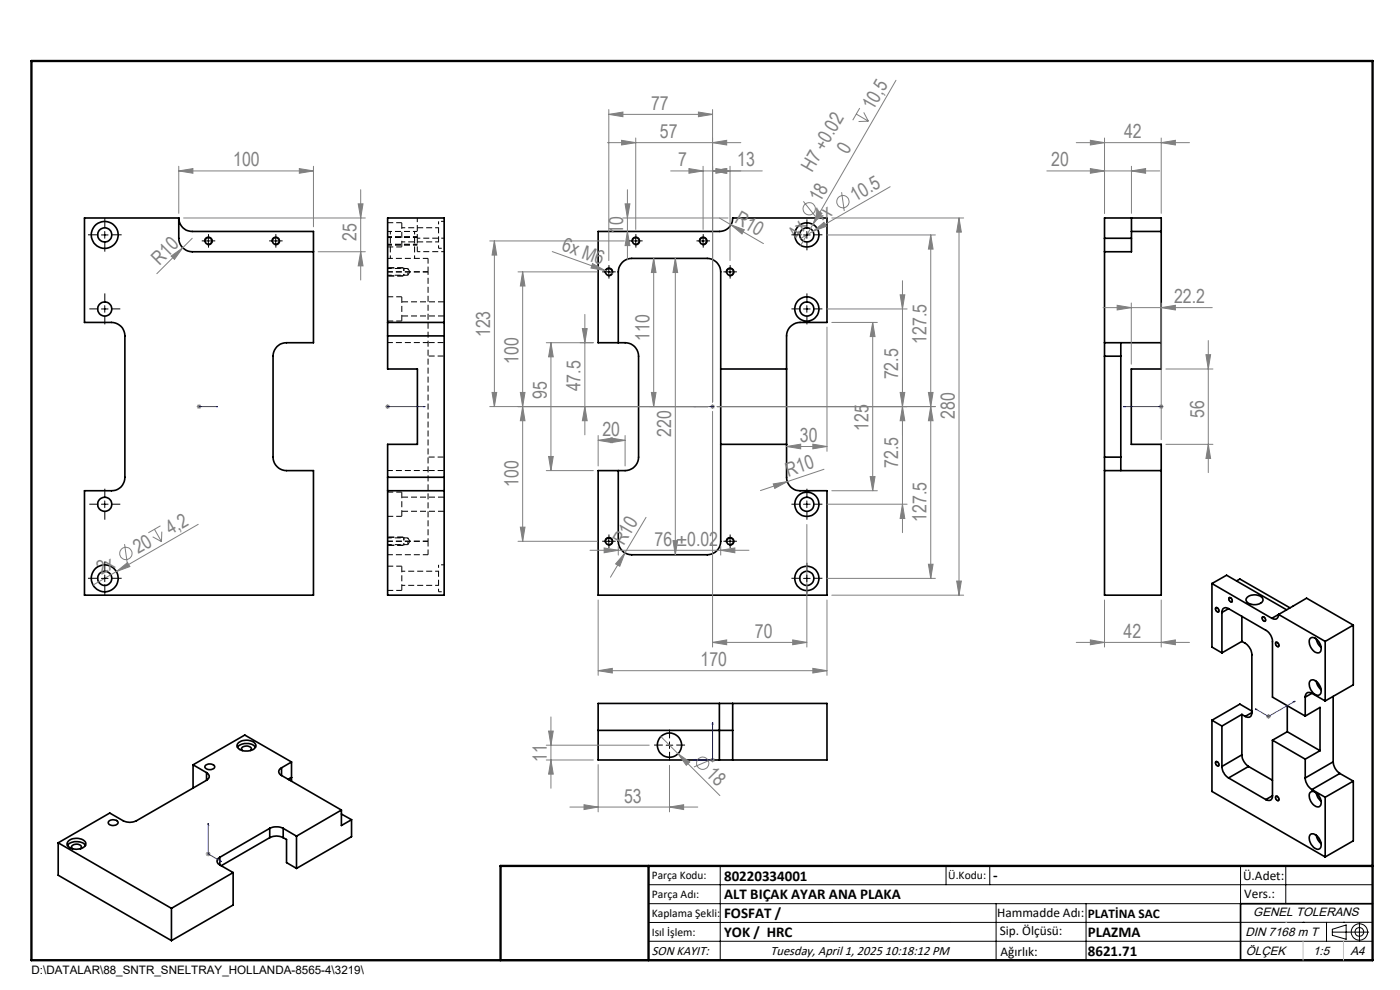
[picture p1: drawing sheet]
<svg xmlns="http://www.w3.org/2000/svg" width="297mm" height="210mm" viewBox="0 0 297 210" stroke-linecap="round" stroke-linejoin="round" font-family="sans-serif">
<g fill="none" stroke="#000" stroke-width=".35">
<path d="M17.9 46.2h20a2.83 2.83 0 0 0 2.9 2.9h25.7v23.6h-5.7a2.83 2.83 0 0 0-2.9 2.9v21.4a2.89 2.89 0 0 0 2.9 2.8h5.7v26.5h-48.6v-22.2h5.7a2.77 2.77 0 0 0 2.9-2.9v-29.9a2.83 2.83 0 0 0-2.9-2.9h-5.7zM37.9 46.2v4.3a2.89 2.89 0 0 0 2.9 2.9h25.7M126.9 49.1h25.7a2.77 2.77 0 0 0 2.8-2.9h20v22.2h-5.7a2.89 2.89 0 0 0-2.8 2.9v29.9a2.83 2.83 0 0 0 2.8 2.9h5.7v22.2h-48.5v-26.5h5.7a2.89 2.89 0 0 0 2.9-2.8v-21.4a2.83 2.83 0 0 0-2.9-2.9h-5.7zM234.3 50.5v2.9M234.3 53.4v19.3M234.3 50.5h5.7M240 46.2v2.9M240 49.1v4.3h-5.7M240 49.1h6.3M246.3 49.1v-2.9h-12v4.3M246.3 49.1v29.2h-6.3v16h6.3v32h-12v-26.5M82.2 68.4v2.9"/>
<path d="M82.2 68.4h12M82.2 68.4v-22.2h12v22.2M82.2 71.3v7h6.3v16h-6.3v6.9M82.2 71.3h12M94.2 68.4v2.9M94.2 71.3v29.9M131.2 72.7v-15a2.89 2.89 0 0 1 2.8-2.9h16a2.89 2.89 0 0 1 2.9 2.9v57.1a2.89 2.89 0 0 1-2.9 2.9h-16a2.89 2.89 0 0 1-2.8-2.9v-15M152.9 78.3h14M234.3 72.7v2.9M234.3 72.7h12M234.3 75.6v21.4M234.3 75.6h3.5"/>
<path d="M237.8 72.7v2.9M237.8 75.6v21.4M152.9 94.3h14M234.3 97v2.8M234.3 99.8h12M234.3 97h3.5M237.8 97v2.8M82.2 101.2v2.9M82.2 104.1v22.2h12v-22.2M82.2 104.1h12M82.2 101.2h12M94.2 101.2v2.9"/>
<path d="M257.1 123.8l12.7 7.4M257.1 123.8v13.5l2.1 1.2M257.1 123.8l3.1-1.8 12.7 7.4M258 128.9a.5 .5 0 0 1 .5 .3 .5 .5 0 0 1-.2 .6 .68 .68 0 0 1-.3-.9zM259.2 129.9v8.6M260.6 129.1l7.9 4.6a2.85 2.85 0 0 1 1.4 2.4v11.8l7 4M260.6 129.1a.86 .86 0 0 0-1-.1 .86 .86 0 0 0-.4 .9M260.6 129.1l-1.4 .8M260.8 126.8a.48 .48 0 0 1 .5 .3 .48 .48 0 0 1-.1 .6 .63 .63 0 0 1-.4-.9zM262.3 123.2l.7-.4 10.6 6.1M263.5 136.1a3.2 3.2 0 0 1 2.1 2.8v12.3M263.5 130.7v5.4"/>
<path d="M263.5 136.1l-4.3 2.4M264.6 126.7a2.36 2.36 0 0 1 3.3 .3 1.24 1.24 0 0 1-1.5 1.3 1.72 1.72 0 0 1-2.1-1.1zM267.8 130.9a.47 .47 0 0 1 .6 .3 .47 .47 0 0 1-.2 .6 .63 .63 0 0 1-.4-.9zM270.7 136.3a.48 .48 0 0 1 .5 .2 .48 .48 0 0 1-.1 .7 .64 .64 0 0 1-.4-.9zM271.3 130.3a.88 .88 0 0 1-.5 1 .88 .88 0 0 1-1-.1M271.3 130.3l9.8 5.8M271.3 130.3l5.9-3.4 9.9 5.7M271.3 130.3l-1.5 .9M278 135.4a1.28 1.28 0 0 1 1.8 .7 1.71 1.71 0 0 1 .1 2.4 2.22 2.22 0 0 1-1.9-3.1zM279.3 135.6a2.74 2.74 0 0 0 1 1.7M281.1 136.1v12.6M287.1 132.6l-6 3.5"/>
<path d="M287.1 132.6v12.7l-6 3.4M50.4 158.5a2.72 2.72 0 0 1 3.8 0M50.6 157.5a2.71 2.71 0 0 1 3.6 .4 1.24 1.24 0 0 1-1.4 1.4 2.11 2.11 0 0 1-2.5-1.1zM51.4 159.2a.55 .55 0 0 1-.1-.7 .55 .55 0 0 1 .7-.2 .9 .9 0 0 1 1.3 .7l-.2 .2M126.9 154.9h28.5M152.6 149.2h2.8M152.6 149.2h-25.7v12h25.7M152.6 149.2v12M155.4 149.2h20v12h-20M155.4 149.2v12M257.1 152.8v15.1l24 13.9M257.1 152.8l2.1 1.2"/>
<path d="M259.2 154v8.6M263.5 151.5v8.6M263.5 151.5l.7 .5M263.5 151.5l-4.3 2.5M265.6 151.2a.86 .86 0 0 1-.4 .9 .86 .86 0 0 1-1-.1M265.6 150.8l-2.6-1.4-5.9 3.4M265.6 151.2l-1.4 .8M269.9 157v11.8M269.9 157l7 4M273.1 155.2l6.9 4M273.1 149.7v5.5M273.1 155.2l-3.2 1.8"/>
<path d="M276.9 147.9v4M276.9 151.9l3.1-1.8v9.1M278.1 144.3a2 2 0 0 1 2.1 1.8 .91 .91 0 0 1-.3 1.3 .91 .91 0 0 1-1.2-.3 2.1 2.1 0 0 1-.6-2.8zM278.3 147.1a.86 .86 0 0 0-1-.1 .86 .86 0 0 0-.4 .9M278.3 147.1l2.8 1.6M278.3 147.1l-1.4 .8M279.3 144.5a2.69 2.69 0 0 0 1 1.8M280 159.2l-3.1 1.8M282.8 147.7v13.9M12.3 178.8l24.1 13.9M12.3 178.8v6.9l24.1 13.8M14.3 179.3a2.64 2.64 0 0 1 3.8 0"/>
<path d="M14.6 178.4a2.67 2.67 0 0 1 3.6 .3 1.24 1.24 0 0 1-1.4 1.4 2.09 2.09 0 0 1-2.6-1.1zM23.2 174.1a1.25 1.25 0 0 1 1.8 .4 1.2 1.2 0 0 1-2 0zM41 162.2l2.8 1.7M41 162.2v4.9M43.6 162.4a1.27 1.27 0 0 1 1.9 .3 1.2 1.2 0 0 1-2-.1zM43.8 165.5l-14.8 8.6a3.1 3.1 0 0 1-2.9 0l-2.8-1.6-11 6.3M43.8 163.9a.87 .87 0 0 1 .6 .8 .87 .87 0 0 1-.6 .8M43.8 163.9v1.6M57.2 175.7a3.4 3.4 0 0 1 2.9 0M57.2 177.7a3.1 3.1 0 0 1 2.9 0M57.2 175.7l-10.6 6.1M57.2 175.7v2"/>
<path d="M57.2 177.7l-10.3 5.9M59.7 162.9a.85 .85 0 0 0-.6 .8 .85 .85 0 0 0 .6 .8M59.7 164.5l12.7 7.3M59.7 162.9v1.6M60.1 175.7l2.8 1.7M60.1 177.7l.7 .4v4.9l2.1 1.2M60.1 175.7v2M61.1 165.3l.7-.4-.5 .5M61.8 161.6l-9.9-5.7-10.9 6.3M61.8 161.6l-2.1 1.3M61.8 161.6v4.1M62.9 177.4v6.8"/>
<path d="M72.4 171.8l-9.5 5.6M72.4 171.8v3.3l2.2-1.2M72.4 172.7l2.2 1.2M74.6 173.9v3.6l-11.7 6.7M152.6 161.2h2.8M258 161.6a.48 .48 0 0 1 .5 .3 .48 .48 0 0 1-.2 .5 .63 .63 0 0 1-.3-.8zM259.2 162.6a3.2 3.2 0 0 0 1.4 2.4M260.6 165l7.9 4.6M263.5 160.1a3.2 3.2 0 0 0 1.4 2.5M263.5 160.1l-4.3 2.5M264.9 162.6l5 2.9M264.9 162.6l-4.3 2.4"/>
<path d="M269.9 168.8a.85 .85 0 0 1-.4 .9 .85 .85 0 0 1-1-.1M269.9 168.8l-1.4 .8M270.7 169a.48 .48 0 0 1 .5 .2 .48 .48 0 0 1-.1 .6 .64 .64 0 0 1-.4-.8zM276.9 165a3.2 3.2 0 0 0 1.4 2.5M276.9 161v4M278 177.1a1.61 1.61 0 0 1 2.1 1.2 1.25 1.25 0 0 1-.4 1.9 2.31 2.31 0 0 1-1.7-3.1zM278 168.1a1.56 1.56 0 0 1 2.1 1.2 1.25 1.25 0 0 1-.4 1.9 2.3 2.3 0 0 1-1.7-3.1zM278.3 167.5l2.8 1.6M279.3 168.2a2.51 2.51 0 0 0 1 1.8M279.3 177.2a2.69 2.69 0 0 0 1 1.8M281.1 169.1v12.7M282.8 161.6a3.2 3.2 0 0 0 1.4 2.5"/>
<path d="M282.8 161.6l-5.9 3.4M284.2 164.1l-5.9 3.4M284.2 164.1l2.9 1.6M287.1 165.7v12.7l-6 3.4M287.1 165.7l-6 3.4M15.4 180a.56 .56 0 0 1-.1-.7 .56 .56 0 0 1 .6-.2 .9 .9 0 0 1 1.4 .7l-.2 .2M36.4 192.7v6.8M46.6 181.8a.85 .85 0 0 0-.6 .9 .85 .85 0 0 0 .6 .8M46.6 183.5l2.9 1.6M46.6 181.8v1.7M49.5 185.1l-13.1 7.6M49.5 185.1v6.9l-13.1 7.5"/>
<path d="M291.2 191.7h-28v12M106.2 203.7h185"/>
<circle cx="22.2" cy="49.8" r="1.51"/>
<circle cx="22.2" cy="49.8" r="2.86"/>
<circle cx="44.2" cy="51.1" r=".72"/>
<circle cx="58.5" cy="51.1" r=".72"/>
<circle cx="129.2" cy="57.7" r=".72"/>
<circle cx="134.9" cy="51.1" r=".72"/>
<circle cx="149.2" cy="51.1" r=".72"/>
<circle cx="154.9" cy="57.7" r=".72"/>
<circle cx="171.2" cy="49.8" r="2.56"/>
<circle cx="171.2" cy="49.8" r="1.51"/>
<circle cx="22.2" cy="65.6" r="1.49"/>
<circle cx="171.2" cy="65.6" r="1.49"/>
<circle cx="171.2" cy="65.5" r="2.58"/>
<circle cx="22.2" cy="107" r="1.51"/>
<circle cx="129.2" cy="114.8" r=".72"/>
<circle cx="154.9" cy="114.8" r=".72"/>
<circle cx="171.2" cy="107" r="2.56"/>
<circle cx="171.2" cy="107" r="1.51"/>
<circle cx="22.2" cy="122.7" r="1.49"/>
<circle cx="22.2" cy="122.7" r="2.86"/>
<circle cx="171.2" cy="122.7" r="2.56"/>
<circle cx="171.2" cy="122.7" r="1.51"/>
<circle cx="142" cy="158.1" r="2.58"/>
</g>
<path d="M82.8 49.1v5.7M88 54.8v-5.7M88.5 53.4h5.7M88.5 50.5h5.7M90.8 57.7v57.1M93 47v5.7M93 52.7h1.2M94.2 47h-1.2M93 119.8v5.7M94.2 119.8h-1.2M93 125.5h1.2" fill="none" stroke="#000" stroke-width=".21" stroke-dasharray="1.3 .6" stroke-dashoffset=".6" stroke-linecap="butt"/>
<path d="M85.2 52.4v-5.2M85.2 68.1v-5.1M85.2 109.5v-5.1M85.2 125.2v-5.1" fill="none" stroke="#000" stroke-width=".21" stroke-dasharray="1.3 .6" stroke-linecap="butt"/>
<path d="M86.5 58.4v-1.4M86.5 115.5v-1.4" fill="none" stroke="#000" stroke-width=".21" stroke-dasharray="1.3 .6" stroke-dashoffset=".7" stroke-linecap="butt"/>
<path d="M82.2 49.1h6.3M82.2 51.8h6.3M82.2 50.2h6.3M82.2 52h6.3M88.5 50.4h-6.3" fill="none" stroke="#000" stroke-width=".21" stroke-dasharray="1.3 .6" stroke-dashoffset=".3" stroke-linecap="butt"/>
<path d="M88.5 53.4v-2.9M90.8 57.7h-8.6M90.8 54.8v2.9M90.8 54.8h-8.6M82.2 72.7h8.6M90.8 99.8h-8.6M90.8 117.7h-8.6M90.8 114.8v2.9M90.8 114.8h-8.6" fill="none" stroke="#000" stroke-width=".21" stroke-dasharray="1.3 .6" stroke-dashoffset=".2" stroke-linecap="butt"/>
<path d="M82.2 58.4h4.3M86.5 57h-4.3M86.5 58.4l.5-.7M87 57.7l-.5-.7M88.5 50.5v-4.3M82.2 115.5h4.3M86.5 114.1h-4.3M86.5 115.5l.5-.7M87 114.8l-.5-.7" fill="none" stroke="#000" stroke-width=".21" stroke-dasharray="1.3 .6" stroke-dashoffset=".4" stroke-linecap="butt"/>
<path d="M82.2 56.8h3.5M82.2 58.5h3.5M85.2 67h9M90.8 75.5h3.4M94.2 72.7h-3.4M94.2 64h-9M90.8 99.8h3.4M94.2 97h-3.4M82.2 114h3.5M82.2 115.7h3.5M85.2 108.5h9M94.2 105.5h-9" fill="none" stroke="#000" stroke-width=".21" stroke-dasharray="1.3 .6" stroke-dashoffset="-.1" stroke-linecap="butt"/>
<path d="M82.2 52.4h3M85.2 47.2h-3M82.2 68.1h3M85.2 63h-3M82.2 109.5h3M85.2 104.4h-3M82.2 125.2h3M85.2 120.1h-3" fill="none" stroke="#000" stroke-width=".21" stroke-dasharray="1.3 .6" stroke-dashoffset=".1" stroke-linecap="butt"/>
<path d="M85.2 51.3h7.8M93 48.3h-7.8M85.2 124.2h7.8M93 121.2h-7.8" fill="none" stroke="#000" stroke-width=".21" stroke-dasharray="1.3 .6" stroke-dashoffset=".5" stroke-linecap="butt"/>
<g fill="none" stroke="#808080" stroke-width=".21">
<path d="M190.1 17l-17.7 30.6M37.9 36.3l3-.5v1zM37.9 36.3h28.6M37.9 35.3v10M63.5 35.8l3 .5-3 .5zM66.5 35.3v12.8M128.9 30.3h28.3M129.2 24.3l3-.5v1zM129.2 23.2v32.1M129.2 24.3h22M131.9 29.8l3 .5-3 .5zM134.9 29.3v19.4"/>
<path d="M142.3 36.3h19.4M146.2 35.8l3 .5-3 .5zM148.2 23.8l3 .5-3 .5zM149.2 35.3v13.4M151.2 30.3l3-.5v1zM151.2 36.3l3-.5v1zM151.2 23.2v62.1M151.9 35.8l3 .5-3 .5zM154.9 35.3v20M181.6 24.2l2.6 1.5M182.4 22.9l-1.5 2.6M183.2 23.8l1 1.9"/>
<path d="M184.2 25.7l-2.1 .1M188.8 39.6l-18.9 11M222.1 36.3h23.9M228.3 30.3h24M231.3 29.8l3 .5-3 .5zM231.3 35.8l3 .5-3 .5zM234.3 29.3v16M240 36.3l3-.5v1zM240 35.3v10M246.3 30.3l3-.5v1zM246.3 29.3v16M36.3 54.3l2.5-1.7-1.8 2.4z"/>
<path d="M38.9 46.2h38.6M40.8 50.5l-7.5 7.6M67.5 53.4h10M76 43.2h1l-.5 3zM76.5 53.4l.5 3h-1zM76.5 40.2v19.2M103.9 51.1h28.6M104.9 51.1l.5 3h-1zM104.9 51.1v35.1M109.9 57.7h16.9M110.9 57.7l.5 3h-1zM110.9 57.7v57.1"/>
<path d="M117.2 53.4l11.2 4M125.7 55.9l2.7 1.5-3-.5zM128.4 57.4l1.6 .6M132.1 46.2h22.3M132.6 43.2h1l-.5 3zM133.1 49.1l.5 3h-1zM133.1 40.2v14.9M138.7 54.8l.5 3h-1zM138.7 54.8v31.4M143.3 54.8l.5 3h-1zM143.3 54.8v62.9M152.6 46.2l2.5 1.5"/>
<path d="M155.1 47.7l2.8 1-.5 .9zM155.1 47.7l6.9 4M170.4 42.7l2.5 3.2M172.4 47.6l-2.5 4.5M172.5 49.1l2.3-1.9 .5 .8zM173.5 44.8l.9 .5-2 2.3zM175.4 49.8h23M176.5 46.2h27.9M178.5 40.8l.6 4M191.5 59.5v53.5M197.4 49.8l.5 3h-.9zM197.4 49.8v72.9"/>
<path d="M203.4 46.2l.5 3h-.9zM203.4 46.2v80.1M115.9 72.7h10M116.9 72.7l.5 3h-1zM116.9 72.7v27.1M123.5 69.7h1.1l-.5 3zM124.1 66.7v25.5M175.4 69.4v26.3M175.4 65.5h17M176.5 68.4h9.6M185.1 68.4l.5 3h-1zM185.1 68.4v35.7"/>
<path d="M191 62.5h.9l-.4 3zM234 65.3h23.2M237 64.8l3 .5-3 .4zM240 64.3v12.9M246.3 65.3l3-.5v.9zM246.3 64.3v29M247.3 78.3h10M255.8 75.2h1l-.5 3.1zM256.3 72.2v28.1M41.7 86.2h1M41.9 85.9l.7 .7M42.2 85.8v.9"/>
<path d="M42.6 85.9l-.7 .7M81.7 86.2h1M81.9 85.9l.7 .7M82.2 85.8v.9M82.6 85.9l-.7 .7M103.9 86.2h46.3M104.4 83.2h1l-.5 3zM110.4 83.2h1l-.5 3zM110.9 86.2l.5 3h-1zM115.9 99.8h10M116.4 96.8h1l-.5 3zM124.1 86.2l.5 3h-1.1z"/>
<path d="M126.9 93.4l3-.5v1zM126.9 92.4v6.4M126.9 93.4h5.7M129.6 92.9l3 .5-3 .5zM132.6 92.4v6.4M138.2 83.2h1l-.5 3zM150.7 86.2h1M150.8 85.9l.7 .7M151.2 85.8v.9M151.2 87.3v50M151.5 85.9l-.7 .7M152.2 86.2h46.2"/>
<path d="M166.9 94.7l3-.5v1zM166.9 94.7h8.5M172.4 94.2l3 .5-3 .5zM174.8 99.5l-7.8 2.7M191 83.2h.9l-.4 3zM191.5 86.2l.4 3h-.9zM197 83.2h.9l-.5 3zM197.4 86.2l.5 3h-.9zM245.8 86.2h1M246 85.9l.7 .7M246.7 85.9l-.7 .7M247.3 94.3h10"/>
<path d="M256.3 94.3l.5 3h-1zM26.4 115.4l.6 4M32.4 113.9l1.9 1M32.8 112.3l1.5 2.6M34 111.5l-2.5 1.5M34.3 112.8v2.1M42.1 111.2l-17.4 10M109.9 114.8h16.9M110.4 111.8h1l-.5 3zM125.2 116.7h33.7M128.2 116.2l3 .5-3 .6zM131.2 115.8v1.9"/>
<path d="M132.6 117.3l-1.1 2.8-.9-.5zM137.1 109.7l-7.6 12.7M142.8 114.7h1l-.5 3zM152.9 116.7l3-.5v1.1zM152.9 115.8v1.9M164 102.6l3-.4-2.6 1.4zM167 102.2l-5.7 1.9M171.2 111.3v26M175.4 107h17M176.5 104.1h9.6M184.6 101.1h1l-.5 3zM191.5 107l.4 3h-.9z"/>
<path d="M197 119.7h.9l-.5 3zM24.7 121.2l2.4-1.9 .5 .9zM24.7 121.2l-4.9 2.9M126.9 127.3v16M151.2 136.3l3-.6v1.1zM151.2 136.3h20M168.2 135.7l3 .6-3 .5zM175.4 127.3v16M175.4 122.7h23M176.5 126.3h27.9M203 123.3h.9l-.5 3zM228.3 136.3h24"/>
<path d="M231.3 135.7l3 .6-3 .5zM234.3 127.3v10M246.3 136.3l3-.6v1.1zM246.3 127.3v10M115.9 158.1h21.8M116.4 155.1h1l-.5 3zM116.9 152.1v15.1M126.9 142.3l3-.5v1zM126.9 142.3h48.5M140.2 156.2l3.6 3.7M143.8 159.9l2.5 1.7-.7 .7zM143.8 159.9l8.9 8.9"/>
<path d="M172.4 141.8l3 .5-3 .5zM268.6 152h1M268.7 151.6l.8 .7M269.1 151.5v1M269.5 151.6l-.8 .7M115.9 161.2h10M116.9 161.2l.5 3h-1zM120.9 171.2h27.1M123.9 170.7l3 .5-3 .5zM126.9 162.2v10M142 171.2l3-.5v1zM142 162.3v9.9"/>
<path d="M150.7 161.2h1M150.8 160.9l.7 .7M150.9 161.1l-3.7 1.6M151.2 160.7v1M151.5 160.9l-.7 .7M43.6 181.1h1.1M43.8 180.8l.7 .7M44.2 180.6v1M44.5 180.8l-.7 .7"/>
<circle cx="171.7" cy="44.3" r="1.3"/>
<circle cx="178.8" cy="42.8" r="1.31"/>
<circle cx="26.7" cy="117.4" r="1.3"/>
<circle cx="149.1" cy="161.9" r="1.31"/>
</g>
<g fill="none" stroke="#000" stroke-width=".21">
<path d="M21.5 49.8h1.4M22.2 49.1v1.4M43.4 51.3a.86 .86 0 0 1 .8-1 .86 .86 0 0 1 .9 .9 .86 .86 0 0 1-1.1 .8M43.5 51.1h1.4M44.2 50.4v1.4M57.7 51.3a.86 .86 0 0 1 .8-1 .86 .86 0 0 1 .9 .9 .86 .86 0 0 1-1.1 .8M57.8 51.1h1.4M58.5 50.4v1.4M128.3 57.9a.87 .87 0 0 1 .8-1.1 .87 .87 0 0 1 .9 1 .87 .87 0 0 1-1.1 .7M128.4 57.7h1.5M129.2 57v1.4M134.1 51.3a.86 .86 0 0 1 .7-1 .86 .86 0 0 1 1 .9 .86 .86 0 0 1-1.1 .8"/>
<path d="M134.2 51.1h1.4M134.9 50.4v1.4M148.3 51.3a.85 .85 0 0 1 .8-1 .85 .85 0 0 1 .9 .9 .85 .85 0 0 1-1.1 .8M148.4 51.1h1.5M149.2 50.4v1.4M154.1 57.9a.85 .85 0 0 1 .7-1.1 .85 .85 0 0 1 .9 1 .85 .85 0 0 1-1 .7M154.2 57.7h1.4M154.9 57v1.4M170.5 49.8h1.4M171.2 49.1v1.4M21.5 65.5h1.4M22.2 64.8v1.4"/>
<path d="M170.5 65.5h1.4M171.2 64.8v1.4M21.5 107h1.4M22.2 106.2v1.5M128.3 115a.86 .86 0 0 1 .8-1 .86 .86 0 0 1 .9 .9 .86 .86 0 0 1-1.1 .8M128.4 114.8h1.5M129.2 114.1v1.4M154.1 115a.85 .85 0 0 1 .7-1 .85 .85 0 0 1 .9 .9 .85 .85 0 0 1-1 .8M154.2 114.8h1.4M154.9 114.1v1.4M170.5 107h1.4M171.2 106.2v1.5"/>
<path d="M21.5 122.7h1.4M22.2 122v1.4M170.5 122.7h1.4M171.2 122v1.4M257.9 128.9a.62 .62 0 0 1 .6 .3 .62 .62 0 0 1-.1 .7l-.5-.4zM260.7 126.7a.62 .62 0 0 1 .7 .4 .62 .62 0 0 1-.1 .7l-.6-.5zM267.8 130.8a.61 .61 0 0 1 .6 .3 .61 .61 0 0 1-.1 .8l-.5-.4-.1-.4zM270.6 136.2a.61 .61 0 0 1 .7 .3 .61 .61 0 0 1-.2 .8l-.4-.4zM141.3 158.1h1.4M142 157.4v1.4M257.9 161.5a.62 .62 0 0 1 .6 .3 .62 .62 0 0 1-.1 .8l-.5-.5zM270.6 168.9a.59 .59 0 0 1 .7 .3 .59 .59 0 0 1-.2 .7l-.4-.3z"/>
<path d="M137.6 187.7h153.6M137.6 191.7h153.6M137.6 199.7h153.6M152.8 183.7v20M200.7 183.7v4M210 183.7v4M211.3 191.7v12M230.4 191.7v12M263.2 183.7v20M272.8 183.7v8M276.4 195.6h.1M281.4 195.6v4.1"/>
<path d="M282.6 197.7h7.8M282.6 197.1l3-.9v3l-3-.8zM285 195.6h.1M288.4 195.8v3.8M291.2 195.6l-153.6 .1"/>
<circle cx="288.4" cy="197.7" r="1.74"/>
<circle cx="288.4" cy="197.7" r=".93"/>
</g>
<g fill="none" stroke="#00f" stroke-width=".21">
<path d="M42.1 86.2h.2zM42.2 86.2h.1M42.2 86.2h4M46.2 86.2h-.4h.4M82.1 86.2h.2zM82.2 86.2h.1M82.2 86.2h8M90.2 86.2h-.4h.4M147.2 86.2h.4h-.4M147.2 86.2h4M151.1 86.2h.2zM151.2 86.2h.1"/>
<path d="M238.3 86.2h.4h-.4M238.3 86.2h8M246.2 86.2h.2zM246.3 86.2h.1M151.2 153.2l.1 .4h-.2zM151.2 153.2v8h-4M266.3 150.3l.3 .2-.1 .1zM274.4 148.8l.4-.1-.2 .2zM274.8 148.7l-5.7 3.3-2.8-1.7M44.2 174.6v.4l-.1-.1zM44.2 174.6v6.5l2.8 1.7M147.2 161.2l.4-.1v.2z"/>
<path d="M46.7 182.6l.3 .2-.3-.1z"/>
</g>
<g fill="none" stroke="#000" stroke-width=".21" stroke-dasharray="15.2 1.3 1.3 1.3" stroke-linecap="butt">
<path d="M20.8 49.8h-2.1M22.2 48.4v-2.2M22.2 51.2v2.2M23.7 49.8h2.1M43.5 51.1h-.7M44.2 50.4v-.7M44.2 51.8v.7M45 51.1h.7M57.8 51.1h-.7M58.5 50.4v-.7M58.5 51.8v.7M59.2 51.1h.8"/>
<path d="M128.5 57.7h-.7M129.2 57v-.8M129.2 58.4v.7M129.9 57.7h.7M134.2 51.1h-.7M134.9 50.4v-.7M134.9 51.8v.7M135.6 51.1h.7M148.5 51.1h-.7M149.2 50.4v-.7M149.2 51.8v.7M149.9 51.1h.7"/>
<path d="M154.2 57.7h-.7M154.9 57v-.8M154.9 58.4v.7M155.6 57.7h.7M169.8 49.8h-1.9M171.2 48.4v-1.9M171.2 51.2v1.9M172.6 49.8h1.9M20.8 65.5h-1.8M22.2 64.1v-1.9M22.2 67v1.8M23.7 65.5h1.8"/>
<path d="M169.8 65.5h-1.9M171.2 64.1v-1.9M171.2 67v1.8M172.6 65.5h1.9M20.8 107h-1.8M22.2 105.5v-1.8M22.2 108.4v1.8M23.7 107h1.8M128.5 114.8h-.7M129.2 114.1v-.7M129.2 115.5v.7M129.9 114.8h.7"/>
<path d="M154.2 114.8h-.7M154.9 114.1v-.7M154.9 115.5v.7M155.6 114.8h.7M169.8 107h-1.9M171.2 105.5v-1.8M171.2 108.4v1.8M172.6 107h1.9M20.8 122.7h-2.1M22.2 121.2v-2.1M22.2 124.1v2.1M23.7 122.7h2.1"/>
<path d="M169.8 122.7h-1.9M171.2 121.2v-1.8M171.2 124.1v1.9M172.6 122.7h1.9M140.6 158h-1.8M142 156.6v-1.8M142 159.5v1.8M143.5 158h1.8"/>
</g>
<path d="M85.7 58.5v-1.7M85.7 115.7v-1.7" fill="none" stroke="#000" stroke-width=".21" stroke-dasharray="1.3 .6" stroke-dashoffset=".9" stroke-linecap="butt"/>
<path d="M6.7 12.9h284.5v190.8h-284.5zM137.6 183.7v20M291.2 183.7h-185v20" fill="none" stroke="#000" stroke-width=".5"/>
<path d="M272.8 195.6h.1M276.4 199.7v4M285 199.7v4" fill="none" stroke="#c0c0c0" stroke-width=".21"/>
<g fill="#00f">
<path d="M45.8 86.2h.4zM42.1 86.2h.2z"/>
<path d="M46.7 182.6l.3 .2-.3-.1zM44.2 174.6v.4l-.1-.1zM266.3 150.3l.2 .3 .1-.1zM274.4 148.8l.2 .1 .2-.2zM147.2 161.2l.4 .1v-.2zM151.2 153.2l-.1 .4h.2z"/>
<path d="M82.1 86.2h.2zM89.8 86.2h.4zM147.2 86.2h.4zM151.1 86.2h.2z"/>
<path d="M246.2 86.2h.2zM238.3 86.2h.4z"/>
</g>
<g fill="#808080">
<path d="M125.7 55.9l2.7 1.5-3-.5z"/>
<path d="M164 102.6l3-.4-2.6 1.4z"/>
<path d="M24.7 121.2l2.4-1.9 .5 .9z"/>
<path d="M172.5 49.1l2.3-1.9 .5 .8z"/>
<path d="M36.3 54.3l2.5-1.7-1.8 2.4z"/>
<path d="M132.6 117.3l-1.1 2.8-.9-.5z"/>
<path d="M173.5 44.8l.9 .5-2 2.3z"/>
<path d="M143.8 159.9l2.5 1.7-.7 .7z"/>
<path d="M155.1 47.7l2.8 1-.5 .9z"/>
<path d="M142 171.2l3-.5v1zM123.9 170.7l3 .5-3 .5z"/>
<path d="M246.3 30.3l3-.5v1zM231.3 29.8l3 .5-3 .5z"/>
<path d="M246.3 65.3l3-.5v.9zM237 64.8l3 .5-3 .4z"/>
<path d="M151.2 30.3l3-.5v1zM131.9 29.8l3 .5-3 .5zM151.2 36.3l3-.5v1zM146.2 35.8l3 .5-3 .5zM148.2 23.8l3 .5-3 .5zM129.2 24.3l3-.5v1zM240 36.3l3-.5v1zM231.3 35.8l3 .5-3 .5z"/>
<path d="M151.2 36.3l3-.5v1zM151.9 35.8l3 .5-3 .5zM151.2 136.3l3-.6v1.1zM168.2 135.7l3 .6-3 .5z"/>
<path d="M231.3 135.7l3 .6-3 .5zM246.3 136.3l3-.6v1.1z"/>
<path d="M129.6 92.9l3 .5-3 .5zM126.9 93.4l3-.5v1z"/>
<path d="M172.4 141.8l3 .5-3 .5zM126.9 142.3l3-.5v1z"/>
<path d="M63.5 35.8l3 .5-3 .5zM37.9 36.3l3-.5v1z"/>
<path d="M76.5 53.4l.5 3h-1zM76 43.2h1l-.5 3zM110.4 83.2h1l-.5 3zM110.9 57.7l.5 3h-1zM191.5 86.2l.4 3h-.9zM191 62.5h.9l-.4 3zM191.5 107l.4 3h-.9zM191 83.2h.9l-.4 3zM197 119.7h.9l-.5 3zM197.4 86.2l.5 3h-.9zM104.4 83.2h1l-.5 3zM104.9 51.1l.5 3h-1z"/>
<path d="M138.2 83.2h1l-.5 3zM138.7 54.8l.5 3h-1z"/>
<path d="M132.6 43.2h1l-.5 3zM133.1 49.1l.5 3h-1zM255.8 75.2h1l-.5 3.1zM256.3 94.3l.5 3h-1z"/>
<path d="M124.1 86.2l.5 3h-1.1zM123.5 69.7h1.1l-.5 3z"/>
<path d="M110.9 86.2l.5 3h-1zM110.4 111.8h1l-.5 3zM197.4 49.8l.5 3h-.9zM197 83.2h.9l-.5 3z"/>
<path d="M143.3 54.8l.5 3h-1zM142.8 114.7h1l-.5 3zM203.4 46.2l.5 3h-.9zM203 123.3h.9l-.5 3z"/>
<path d="M116.9 72.7l.5 3h-1zM116.4 96.8h1l-.5 3z"/>
<path d="M185.1 68.4l.5 3h-1zM184.6 101.1h1l-.5 3z"/>
<path d="M116.4 155.1h1l-.5 3zM116.9 161.2l.5 3h-1z"/>
<path d="M166.9 94.7l3-.5v1zM172.4 94.2l3 .5-3 .5z"/>
<path d="M128.2 116.2l3 .5-3 .6zM152.9 116.7l3-.5v1.1z"/>
</g>
<g font-size="4.1" fill="#808080">
<text x="138.1" y="23.3">77</text>
<text x="185.2" y="23.6" transform="rotate(-60 185.2 23.6)">10,5</text>
<text x="140" y="29.3">57</text>
<text x="238.5" y="29.3">42</text>
<text x="49.5" y="35.3">100</text>
<text x="143.9" y="35.3">7</text>
<text x="156.4" y="35.3">13</text>
<text x="179.9" y="32.9" transform="rotate(-60 179.9 32.9)">0</text>
<text x="223" y="35.3">20</text>
<text x="172.3" y="36.8" transform="rotate(-60 172.3 36.8)">H7 +0.02</text>
<text x="155.7" y="47.1" transform="rotate(30 155.7 47.1)">R10</text>
<text x="173.7" y="47.4" transform="rotate(-30 173.7 47.4)">4x</text>
<text x="174" y="43.1" transform="rotate(-60 174 43.1)">18</text>
<text x="181.4" y="42.9" transform="rotate(-30 181.4 42.9)">10.5</text>
<text x="75.6" y="51.2" transform="rotate(-90 75.6 51.2)">25</text>
<text x="118.9" y="53.1" transform="rotate(20 118.9 53.1)">6x M6</text>
<text x="132.2" y="49.5" transform="rotate(-90 132.2 49.5)">10</text>
<text x="169.5" y="50.9" transform="rotate(-60 169.5 50.9)">4x</text>
<text x="33.9" y="56.4" transform="rotate(-45 33.9 56.4)">R10</text>
<text x="249.1" y="64.3">22.2</text>
<text x="104" y="71.5" transform="rotate(-90 104 71.5)">123</text>
<text x="110" y="77.1" transform="rotate(-90 110 77.1)">100</text>
<text x="137.8" y="72.2" transform="rotate(-90 137.8 72.2)">110</text>
<text x="196.5" y="73" transform="rotate(-90 196.5 73)">127.5</text>
<text x="123.1" y="83" transform="rotate(-90 123.1 83)">47.5</text>
<text x="190.5" y="80.5" transform="rotate(-90 190.5 80.5)">72.5</text>
<text x="116" y="84.6" transform="rotate(-90 116 84.6)">95</text>
<text x="202.5" y="88.8" transform="rotate(-90 202.5 88.8)">280</text>
<text x="255.4" y="88.6" transform="rotate(-90 255.4 88.6)">56</text>
<text x="127.8" y="92.5">20</text>
<text x="142.4" y="92.6" transform="rotate(-90 142.4 92.6)">220</text>
<text x="169.7" y="93.8">30</text>
<text x="184.2" y="91.4" transform="rotate(-90 184.2 91.4)">125</text>
<text x="167.2" y="101.1" transform="rotate(-19 167.2 101.1)">R10</text>
<text x="190.5" y="99.3" transform="rotate(-90 190.5 99.3)">72.5</text>
<text x="110" y="103.3" transform="rotate(-90 110 103.3)">100</text>
<text x="36.2" y="113.6" transform="rotate(-30 36.2 113.6)">4,2</text>
<text x="196.5" y="110.7" transform="rotate(-90 196.5 110.7)">127.5</text>
<text x="29.3" y="117.5" transform="rotate(-30 29.3 117.5)">20</text>
<text x="132.3" y="115.9" transform="rotate(-59 132.3 115.9)">R10</text>
<text x="138.9" y="115.8">76</text>
<text x="143.5" y="115.8">±0.02</text>
<text x="21.5" y="122" transform="rotate(-30 21.5 122)">2x</text>
<text x="160.1" y="135.3">70</text>
<text x="238.4" y="135.3">42</text>
<text x="148.6" y="141.3">170</text>
<text x="116" y="161.5" transform="rotate(-90 116 161.5)">11</text>
<text x="149.6" y="164.4" transform="rotate(45 149.6 164.4)">18</text>
<text x="132.4" y="170.3">53</text>
</g>
<g font-size="3.2">
<text x="153.6" y="190.8">ALT BIÇAK AYAR ANA PLAKA</text>
<text x="153.6" y="186.8">80220334001</text>
<text x="210.7" y="186.6">-</text>
<text x="153.6" y="194.8">FOSFAT /</text>
<text x="153.6" y="198.8">YOK / HRC</text>
<text x="230.8" y="198.7">PLAZMA</text>
<text x="230.8" y="202.8">8621.71</text>
</g>
<g font-size="2.8">
<text x="263.7" y="186.7">Ü.Adet:</text>
<text x="263.9" y="190.5">Vers.:</text>
<text x="211.5" y="194.5">Hammadde Adı:</text>
<text x="230.8" y="194.7">PLATİNA SAC</text>
<text x="138.3" y="202.6">SON KAYIT:</text>
<text x="163.5" y="202.6">Tuesday, April 1, 2025 10:18:12 PM</text>
<text x="212.1" y="198.4">Sip. Ölçüsü:</text>
<text x="212.2" y="202.7">Ağırlık:</text>
</g>
<g font-size="2.6">
<text x="265.9" y="194.4">GENEL TOLERANS</text>
<text x="264.2" y="198.5">DIN 7168 m T</text>
<text x="264.3" y="202.6">ÖLÇEK</text>
<text x="278.5" y="202.6">1:5</text>
<text x="286.5" y="202.6">A4</text>
</g>
<g font-size="2.5">
<text x="138.3" y="186.4">Parça Kodu:</text>
<text x="138.3" y="190.5">Parça Adı:</text>
<text x="201.2" y="186.5">Ü.Kodu:</text>
<text x="138.3" y="194.5">Kaplama Şekli:</text>
<text x="138.3" y="198.6">Isıl İşlem:</text>
<text x="6.7" y="206.7">D:\DATALAR\88_SNTR_SNELTRAY_HOLLANDA-8565-4\3219\</text>
</g>
</svg>
